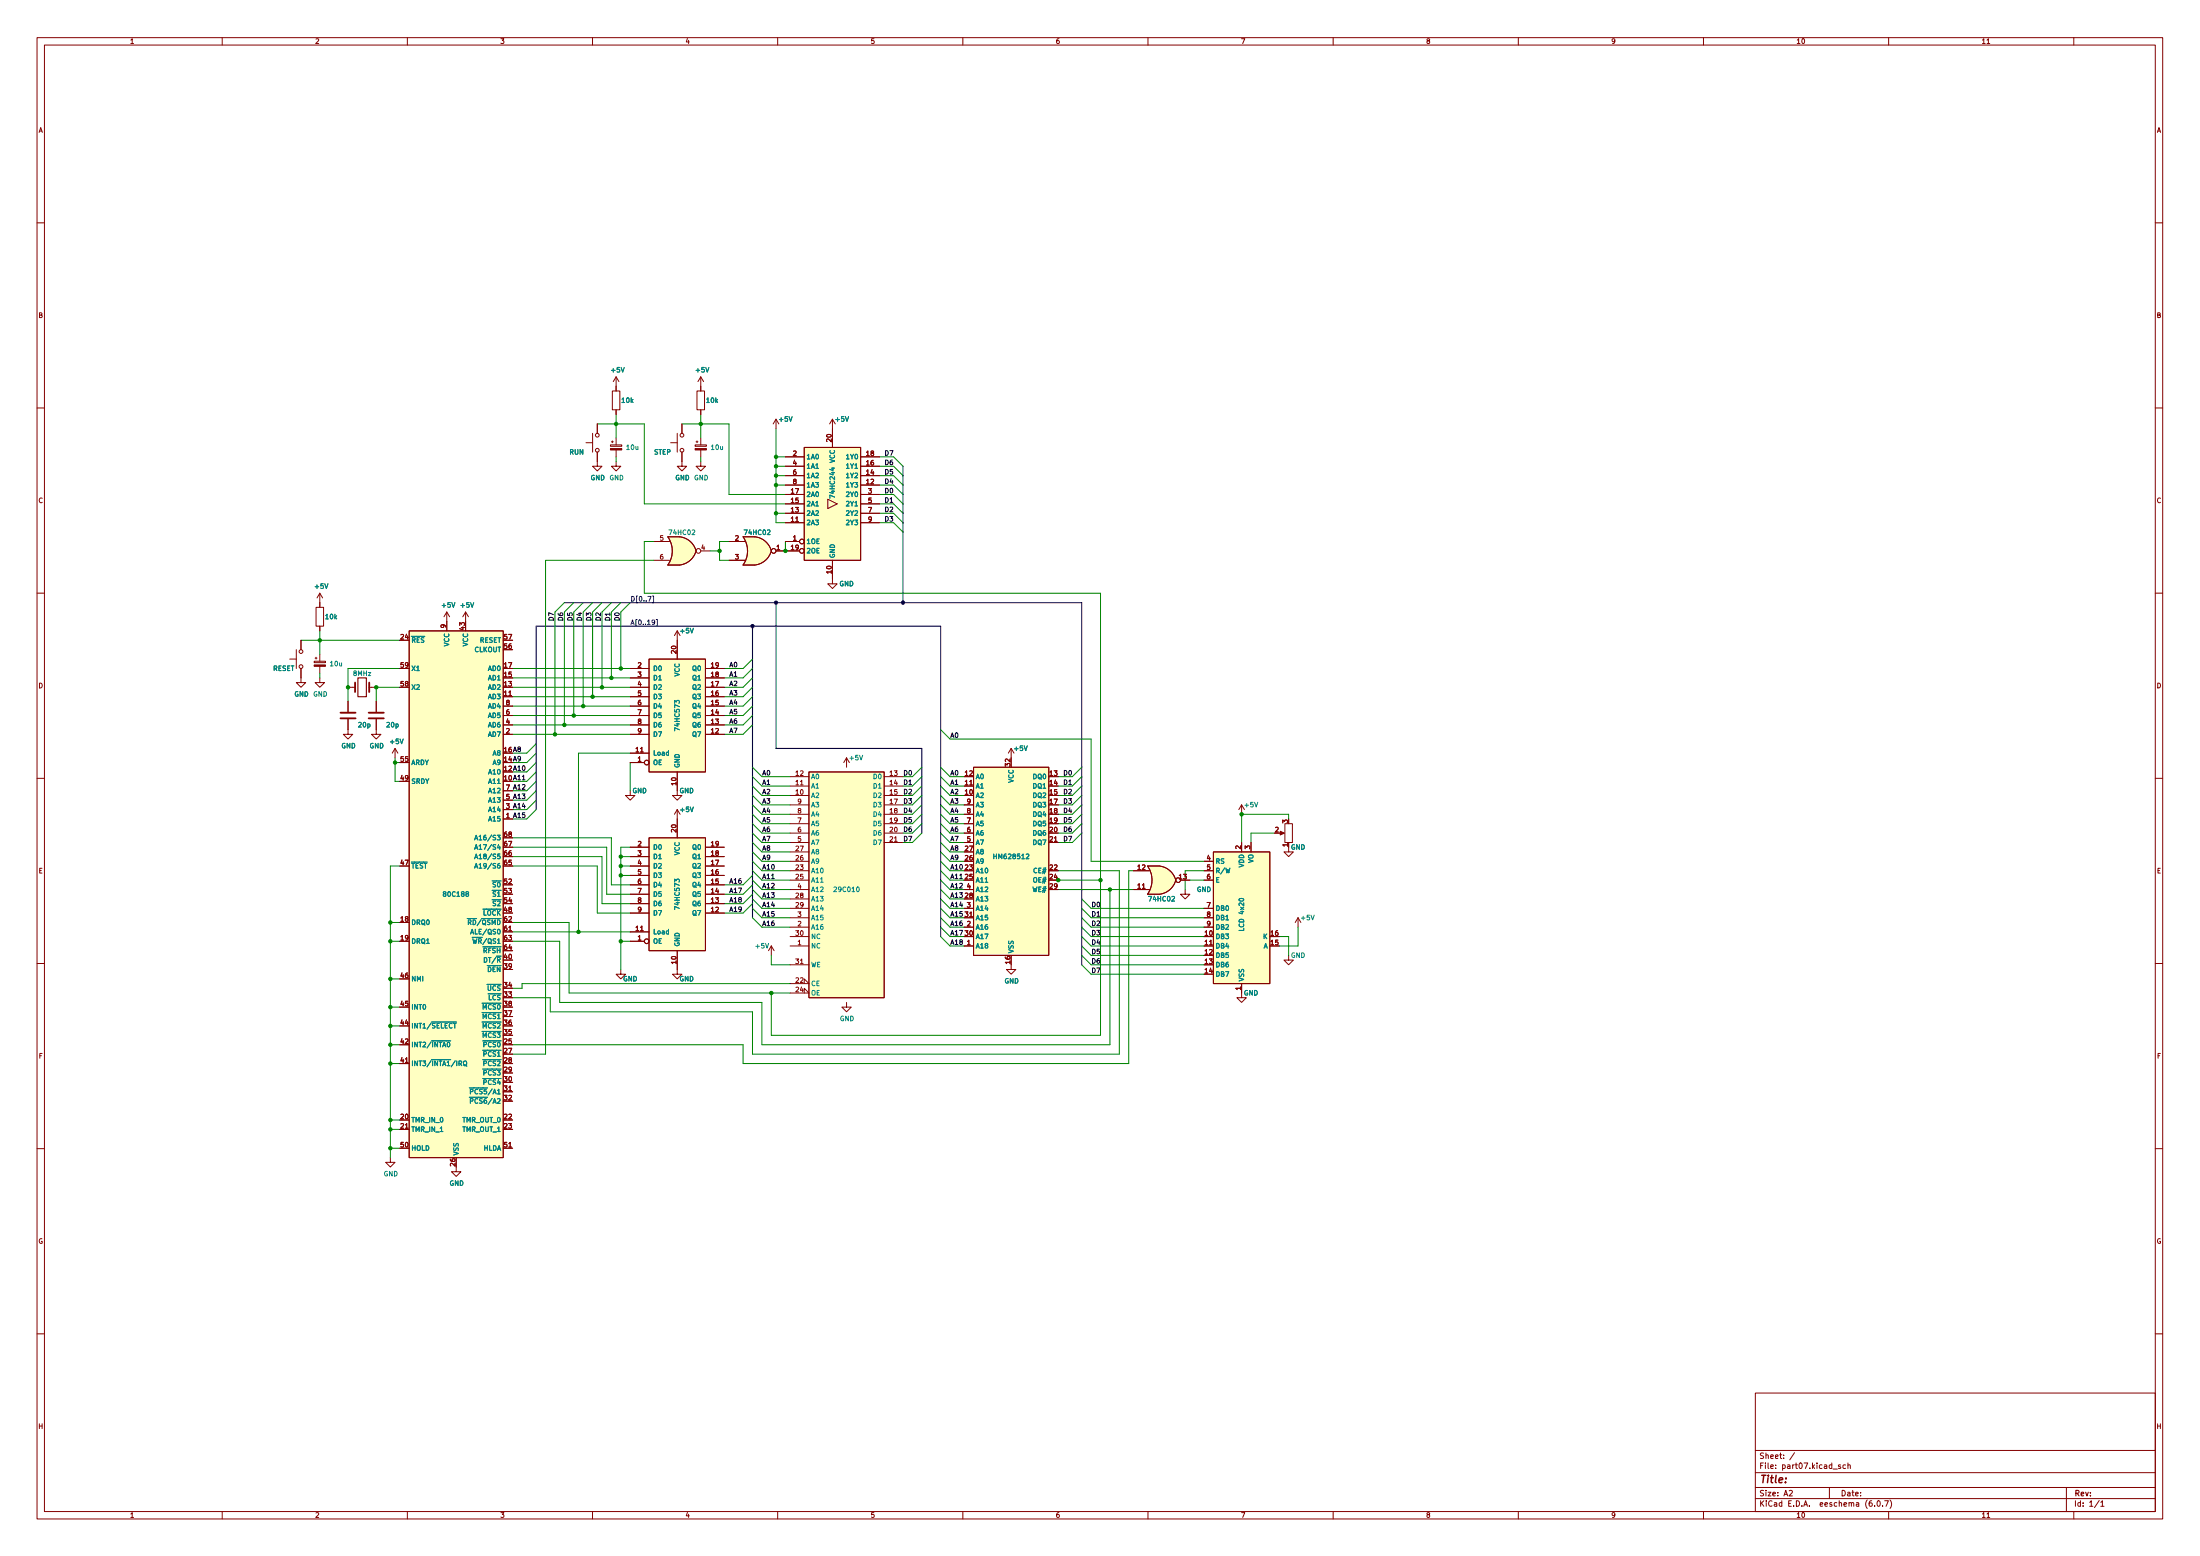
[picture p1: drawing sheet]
<svg xmlns="http://www.w3.org/2000/svg" width="594mm" height="420mm" viewBox="0 0 594 420" stroke-linecap="round" stroke-linejoin="round" font-family="sans-serif">
<g fill="none" stroke="#840000" stroke-width=".27">
<path d="M10 10.2h574v400h-574zM12 12.2h570v396h-570zM60 10.2v2M110 10.2v2M160 10.2v2M210 10.2v2M260 10.2v2M310 10.2v2M360 10.2v2M410 10.2v2M460 10.2v2M510 10.2v2"/>
<path d="M536.6 11.8h.7M560 10.2v2M10 60.2h2M582 60.2h2M10 110.2h2M158.2 119.5h1.8M160 117v5.1M161.3 114.5v2.5M165.1 119.3h.5M165.4 105.6h2v5.1h-2zM165.4 119v.5M166.4 101.8v3.8"/>
<path d="M166.4 110.7v1.2M166.4 118.3v1.8M166.4 101.8l-.8 1.2M166.4 101.8l.7 1.2M181.1 119.5h1.8M182.9 117v5.1M184.1 114.5v2.5M188 119.3h.5M188.2 105.6h2v5.1h-2zM188.2 119v.5M189.2 101.8l-.7 1.2M189.2 101.8v3.8"/>
<path d="M189.2 110.7v1.2M189.2 118.3v1.8M189.2 101.8l.8 1.2M209.5 113.2l-.7 1.3M209.5 113.2v2.5M209.5 113.2l.8 1.3M224.8 113.2l-.8 1.3M224.8 113.2v7.6M224.8 113.2l.8 1.3M582 110.2h2M161.3 122.1v3.8h1.3l-1.3 1.3-1.3-1.3h1.3M164.8 120.1h3.1v.4h-3.1z"/>
<path d="M166.4 124.6v1.3h1.2l-1.2 1.3-1.3-1.3h1.3M166.4 121.5v1.9M184.1 122.1v3.8h1.3l-1.3 1.3-1.2-1.3h1.2M187.7 120.1h3.1v.4h-3.1zM189.2 124.6v1.3h1.3l-1.3 1.3-1.2-1.3h1.2M189.2 121.5v1.9M212.1 131h5.1M212.1 138.6h5.1M212.1 128.4h5.1M212.1 136.1h5.1M212.1 125.9h5.1M212.1 133.5h5.1"/>
<path d="M212.1 123.4h5.1M217.2 120.8h15.2v30.5h-15.2zM223.5 134.8l2.6 1.3-2.6 1.2zM232.4 131h5.1M232.4 138.6h5.1M232.4 128.4h5.1M232.4 136.1h5.1M232.4 125.9h5.1M232.4 133.5h5.1M232.4 123.4h5.1M176.5 146.2h4.3M176.5 151.3h4.3"/>
<path d="M180.3 144.9h3.2l-3.2 .1a6.6 6.6 0 0 1 0 7.6h3.2h-3.2a6.7 6.7 0 0 0 0-7.7zM183.5 144.9a4.8 4.8 0 0 1 4.4 4.1 5.2 5.2 0 0 1-4.4 3.6M189.2 148.8h2.6M196.8 146.2h4.4M196.8 151.3h4.4M200.7 144.9h3.1l-3.1 .1a6.6 6.6 0 0 1 0 7.6h3.1h-3.1a6.7 6.7 0 0 0 0-7.7zM203.9 144.9a4.8 4.8 0 0 1 4.3 4.1 5.2 5.2 0 0 1-4.3 3.6M209.5 148.8h6.4M212.1 146.2h3.8M212.1 141.1h5.1M224.8 151.3v6.3h1.3l-1.3 1.3-1.3-1.3h1.3M232.4 141.1h5.1"/>
<path d="M10 160.2h2M78.2 178h1.8M80 175.4v5.1M81.3 172.9v2.5M84.8 178.6h3.1v.3h-3.1zM85.1 177.7h.5M85.3 164h2.1v5.1h-2.1zM85.3 177.5v.5M86.4 160.2v3.8M86.4 169.1v1.2M86.4 176.7v1.9M86.4 179.9v1.9"/>
<path d="M86.4 160.2l-.8 1.3M86.4 160.2l.7 1.3M110.5 170.3h25.4v142.3h-25.4zM120.6 165.3v5M120.6 165.3l-.7 1.2M120.6 165.3l.8 1.2M125.7 165.3l-.7 1.2M125.7 165.3v2.5M125.7 165.3l.8 1.2M175.3 178h15.2v30.4h-15.2zM182.9 170.3v7.7M182.9 170.3l-.8 1.3"/>
<path d="M182.9 170.3l.7 1.3M582 160.2h2M81.3 180.5v3.8h1.2l-1.2 1.3-1.3-1.3h1.3M86.4 183v1.3h1.2l-1.2 1.3-1.3-1.3h1.3M94 194.2v4.1h1.2l-1.2 1.3-1.3-1.3h1.3M94 185.6h1.9M94 189.4v2.8M99.7 185.6h1.9M101.6 194.2v4.1h1.3l-1.3 1.3-1.3-1.3h1.3M101.6 189.4v2.8M135.9 188.1h2.5M135.9 198.3h2.5"/>
<path d="M135.9 195.7h2.5M135.9 193.2h2.5M135.9 190.7h2.5M170.2 188.1h5.1M170.2 198.3h5.1M170.2 195.7h5.1M170.2 193.2h5.1M170.2 190.7h5.1M170.2 185.6h5.1M170.2 183h5.1M170.2 180.5h5.1M190.5 188.1h5.1"/>
<path d="M190.5 198.3h5.1M190.5 195.7h5.1M190.5 193.2h5.1M190.5 190.7h5.1M190.5 185.6h5.1M190.5 183h5.1M190.5 180.5h5.1M10 210.2h2M106.7 202.1l-.8 1.3M106.7 202.1v2.5M106.7 202.1l.7 1.3M135.9 218.6h2.5"/>
<path d="M135.9 216.1h2.5M135.9 213.5h2.5M170.2 213.5v1.3h1.2l-1.2 1.3-1.3-1.3h1.3M170.2 205.9h3.8M170.2 203.4h5.1M182.9 208.4v6.4h1.2l-1.2 1.3-1.3-1.3h1.3M182.9 218.6v7.6M182.9 218.6l-.8 1.3M182.9 218.6l.7 1.3M213.4 212.3h5M213.4 219.9h5M213.4 217.3h5"/>
<path d="M213.4 214.8h5M213.4 209.7h5M218.4 208.4h20.4v61h-20.4zM228.6 204.6l-.8 1.3M228.6 204.6v2.6M228.6 204.6l.8 1.3M238.8 212.3h5M238.8 219.9h5M238.8 217.3h5M238.8 214.8h5M238.8 209.7h5M260.3 212.3h2.6"/>
<path d="M260.3 219.9h2.6M260.3 217.3h2.6M262.9 207.2h20.3v50.8h-20.3zM273 202.1l-.7 1.3M273 202.1v2.5M273 202.1l.8 1.3M335.3 217.3v2.6M335.3 217.3l-.8 1.3M335.3 217.3l.7 1.3M582 210.2h2M135.9 221.1h2.5M170.2 238.9h5.1"/>
<path d="M170.2 236.4h5.1M170.2 233.8h5.1M170.2 231.3h5.1M170.2 228.8h5.1M175.3 226.2h15.2v30.5h-15.2zM190.5 238.9h5.1M190.5 236.4h5.1M190.5 233.8h5.1M190.5 231.3h5.1M190.5 228.8h5.1M213.4 232.6h5M213.4 235.1h5"/>
<path d="M213.4 237.7h5M213.4 227.5h5M213.4 225h5M213.4 222.4h5M213.4 230h5M238.8 227.5h5M238.8 225h5M238.8 222.4h5M260.3 227.5h2.6M260.3 225h2.6M260.3 222.4h2.6M283.2 227.5h2.5"/>
<path d="M306.1 235.1h4.3M309.9 233.8h3.2l-3.2 .1a6.6 6.6 0 0 1 0 7.6h3.2h-3.2a6.6 6.6 0 0 0 0-7.7zM313.1 233.8a5.2 5.2 0 0 1 4.4 3.9 5.1 5.1 0 0 1-4.4 3.8M318.8 237.7h2.5M325.1 232.6h2.6M325.1 235.1h2.6M325.1 237.7h2.6M327.7 230h15.2v35.6h-15.2zM335.3 227.5v2.5M337.8 227.5v2.5M345.4 225h1.1M347 222.4h2v5.1h-2z"/>
<path d="M348 228.8v1.2h1.2l-1.2 1.3-1.3-1.3h1.3M135.9 251.6h2.5M170.2 251.6h5.1M170.2 254.2h3.8M170.2 246.5h5.1M170.2 244h5.1M170.2 241.5h5.1M182.9 256.7v6.4h1.2l-1.2 1.2-1.3-1.2h1.3M190.5 246.5h5.1M190.5 244h5.1M190.5 241.5h5.1M208.3 255.4l-.8 1.3"/>
<path d="M208.3 255.4v2.6M208.3 255.4l.7 1.3M213.4 255.4h5M213.4 245.3h5M213.4 247.8h5M213.4 250.4h5M213.4 240.2h5M213.4 242.7h5M213.4 252.9h5M260.3 255.4h2.6M260.3 245.3h2.6M260.3 247.8h2.6"/>
<path d="M260.3 250.4h2.6M260.3 240.2h2.6M306.1 240.2h4.3M320 240.2v1.3h1.3l-1.3 1.2-1.2-1.2h1.2M325.1 255.4h2.6M325.1 245.3h2.6M325.1 247.8h2.6M325.1 250.4h2.6M348 258v1.2h1.2l-1.2 1.3-1.3-1.3h1.3M350.5 247.8l-.7 1.3M350.5 247.8v2.6M350.5 247.8l.8 1.3"/>
<path d="M10 260.2h2M167.6 261.8v1.3h1.3l-1.3 1.2-1.2-1.2h1.2M213.4 265.6h5l-1.2-1.3v1.3M213.4 268.1h5l-1.2-1.2v1.2M213.4 260.5h5M228.6 270.7v1.2h1.3l-1.3 1.3-1.3-1.3h1.3M273 260.5v1.3h1.3l-1.3 1.3-1.2-1.3h1.2M335.3 265.6v3.8h1.2l-1.2 1.3-1.3-1.3h1.3M582 260.2h2M107.9 287.2h2.6M135.9 294.8h2.5M10 310.2h2"/>
<path d="M105.4 312.6v1.3h1.3l-1.3 1.2-1.3-1.2h1.3M107.9 305h2.6M123.2 315.1v1.3h1.3l-1.3 1.3-1.3-1.3h1.3M135.9 310h2.5M582 310.2h2M10 360.2h2M474 376.2h108v32h-108zM582 360.2h2M474 397.7h108M474 391.7h108M484.6 392.3l-1.3 1.9M495 396.7h1.2"/>
<path d="M497 395.6l-.3-.1-.3 .3 .1 .2 .5 .1v.4h-.6M498.4 395.6l-.5-.1-.2 .3 .1 .7h.6M499 395.7l.6-.1 .1 .9M499 395v1.5M60 408.2v2M110 408.2v2M160 408.2v2M210 408.2v2M260 408.2v2M310 408.2v2M360 408.2v2M410 408.2v2"/>
<path d="M460 408.2v2M474 404.7h108M474 401.7h108M483.2 402.6l.5-.2 .3 .5-.9 1h.9M494 401.7v3M505.4 405.2l-.4 .1-.2 .3-.1 .9 .3 .2 .5-.1-.1-.7-.4-.1-.3 .3M506.2 406.6v.1M507.1 405.3l.1-.1a.8 .8 0 0 1 .5 .8 .8 .8 0 0 1-.5 .7 1 1 0 0 1-.1-1.4zM508.4 406.6v.1M508.9 405.2h1l-.6 1.5M510 408.2v2M510.4 405a1.73 1.73 0 0 1 0 2.3"/>
<path d="M536.6 409.7h.7M558 401.7v6.5M560 408.2v2M566.9 405.2l-1.3 1.9M567.3 405.7l.4-.5v1.5M567.3 406.7h.9"/>
<circle cx="161.3" cy="117.5" r=".51"/>
<circle cx="184.1" cy="117.5" r=".51"/>
<circle cx="161.3" cy="121.6" r=".51"/>
<circle cx="184.1" cy="121.6" r=".51"/>
<circle cx="188.6" cy="148.8" r=".63"/>
<circle cx="208.9" cy="148.8" r=".63"/>
<circle cx="216.5" cy="148.8" r=".63"/>
<circle cx="216.5" cy="146.2" r=".63"/>
<circle cx="81.3" cy="175.9" r=".51"/>
<circle cx="81.3" cy="180" r=".51"/>
<circle cx="174.6" cy="205.9" r=".63"/>
<circle cx="318.1" cy="237.7" r=".63"/>
<circle cx="174.6" cy="254.2" r=".63"/>
</g>
<g fill="#ffffc2" stroke="#ffffc2" stroke-width=".27">
<path d="M327.7 230h15.2v35.6h-15.2z"/>
<path d="M262.9 207.2h20.3v50.8h-20.3z"/>
<path d="M110.5 170.3h25.4v142.3h-25.4z"/>
<path d="M182.9 147.4l5.1 1.4a5.2 5.2 0 0 1-4.5 3.8z"/>
<path d="M180.3 152.6h3.2z"/>
<path d="M180.3 144.9h3.2z"/>
<path d="M180.3 144.9h3.2v7.7h-3.2a6.7 6.7 0 0 0 0-7.7z"/>
<path d="M183.5 144.9a5.1 5.1 0 0 1 4.5 3.9l-5 1.3z"/>
<path d="M175.3 226.2h15.2v30.5h-15.2z"/>
<path d="M217.2 120.8h15.2v30.5h-15.2z"/>
<path d="M175.3 178h15.2v30.4h-15.2z"/>
<path d="M218.4 208.4h20.4v61h-20.4z"/>
<path d="M313.1 233.8a5.2 5.2 0 0 1 4.4 3.9l-5 1.3z"/>
<path d="M309.9 233.8h3.2z"/>
<path d="M309.9 241.5h3.2z"/>
<path d="M309.9 233.8h3.2v7.7h-3.2a6.6 6.6 0 0 0 0-7.7z"/>
<path d="M312.5 236.4l5 1.3a5.1 5.1 0 0 1-4.4 3.8z"/>
<path d="M203.3 147.4l5 1.4a5.2 5.2 0 0 1-4.4 3.8z"/>
<path d="M200.7 152.6h3.1z"/>
<path d="M200.7 144.9h3.1z"/>
<path d="M200.7 144.9h3.1v7.7h-3.1a6.7 6.7 0 0 0 0-7.7z"/>
<path d="M203.9 144.9a5.1 5.1 0 0 1 4.4 3.9l-5 1.3z"/>
</g>
<g fill="none" stroke="#008484" stroke-width=".27">
<path d="M165.5 128.4a.58 .58 0 0 0-.7 .6 .58 .58 0 0 0 .8 .5v-.4h-.3M166.9 128.3v1.3l-.8-1.3v1.3M167.5 128.3a.64 .64 0 0 1 .7 .7 .64 .64 0 0 1-.7 .6zM188.4 128.4a.58 .58 0 0 0-.7 .6 .58 .58 0 0 0 .7 .5v-.4h-.2M189.7 128.3v1.3l-.7-1.3v1.3M190.3 128.3a.64 .64 0 0 1 .8 .7 .64 .64 0 0 1-.8 .6zM85.5 186.8a.58 .58 0 0 0-.7 .6 .58 .58 0 0 0 .8 .5v-.4h-.3M86.8 186.7v1.3l-.7-1.3v1.3M87.5 186.7a.64 .64 0 0 1 .7 .7 .64 .64 0 0 1-.7 .6zM128.2 234.4l.4-1.2 .4 1.2M128.2 231.9l.4-1.3 .4 1.3M128.2 229.3l.4-1.2 .4 1.2"/>
<path d="M128.2 226.8l.4-1.3 .4 1.3M128.3 234.1h.6M128.3 231.5h.6M128.3 229h.6M128.3 226.4h.6M127.1 252.2l.4-1.3 .4 1.3M127.2 251.8h.6"/>
</g>
<path d="M91.9 194h4.1M91.9 192.4h4.1M95.9 184.3v2.6M99.6 194h4M99.6 192.4h4M99.7 184.3v2.6" fill="none" stroke="#840000" stroke-width=".51"/>
<g fill="#840000" stroke="#840000" stroke-width=".27">
<path d="M345.7 224.5l1.1 .5-1.1 .5z"/>
<path d="M164.8 121.1h3.1v.4h-3.1z"/>
<path d="M84.8 179.5h3.1v.4h-3.1z"/>
<path d="M187.7 121.1h3.1v.4h-3.1z"/>
</g>
<path d="M96.6 183h2.3v5.1h-2.3z" fill="none" stroke="#840000" stroke-width=".3"/>
<path d="M176.2 160.9h.3v1.8h-.3M176.8 167.9l-.3 .3-.3-.1-.1-.6 .4-.1 .3 .2-.1 .8-.5 .3M177.2 167.3h.3v1.8h-.3" fill="none" stroke="#000084" stroke-width=".27"/>
<path d="M243.8 125.9v36.8M152.4 162.7h139.7v97.8M203.2 169.1v78.7M209.5 162.7v39.4h39.4v22.9M144.8 218.6v-49.5h109.2v83.8" fill="none" stroke="#000084" stroke-width=".3"/>
<g fill="none" stroke="#008400" stroke-width=".27">
<path d="M161.3 114.5h12.7v21.6h38.1M166.4 111.9v6.4M184.1 114.5h12.7v19h15.3M189.2 111.9v6.4M209.5 115.7v25.4h2.6M166.4 123.4v1.2M189.2 123.4v1.2M209.5 125.9h2.6M209.5 123.4h2.6M209.5 131h2.6M209.5 138.6h2.6M209.5 128.4h2.6"/>
<path d="M237.5 125.9h3.8l2.5 2.5M237.5 123.4h3.8l2.5 2.5M237.5 131h3.8l2.5 2.5M237.5 138.6h3.8l2.5 2.5M237.5 133.5h3.8l2.5 2.6M237.5 128.4h3.8l2.5 2.6M237.5 136.1h3.8l2.5 2.5M176.5 151.3h-29.2v133.3h-8.9M176.5 146.2h-2.5v14h123.2v119.4h-88.9v-11.5M191.8 148.8h2.5M196.8 146.2h-2.5v5.1h2.5M212.1 146.2v2.6"/>
<path d="M237.5 141.1h3.8l2.5 2.6M81.3 172.9h26.6M86.4 170.3v6.4M152.4 162.7l-2.5 2.6v33M154.9 162.7l-2.5 2.6v30.4M157.5 162.7l-2.6 2.6v27.9M160 162.7l-2.5 2.6v25.4M162.6 162.7l-2.6 2.6v22.8M165.1 162.7l-2.5 2.6v20.3M167.6 162.7l-2.5 2.6v17.7M170.2 162.7l-2.6 2.6v15.2M203.2 178l-2.5 2.5h-5.1"/>
<path d="M86.4 181.8v1.2M107.9 185.6h-6.3v3.8M107.9 180.5h-13.9v8.9M138.4 188.1h31.8M138.4 190.7h31.8M138.4 185.6h31.8M138.4 183h31.8M138.4 193.2h31.8M138.4 198.3h31.8M138.4 195.7h31.8M138.4 180.5h31.8M203.2 185.6l-2.5 2.5h-5.1"/>
<path d="M203.2 188.1l-2.5 2.6h-5.1M203.2 183l-2.5 2.6h-5.1M203.2 180.5l-2.5 2.5h-5.1M203.2 190.7l-2.5 2.5h-5.1M203.2 195.7l-2.5 2.6h-5.1M203.2 193.2l-2.5 2.5h-5.1M254 197l2.5 2.6h38.1v33h30.5M106.7 204.6v6.4h1.2M106.7 205.9h1.2M144.8 211l-2.6 2.5h-3.8M144.8 208.4l-2.6 2.6h-3.8M144.8 216.1l-2.6 2.5h-3.8"/>
<path d="M144.8 213.5l-2.6 2.6h-3.8M144.8 218.6l-2.6 2.5h-3.8M144.8 203.4l-2.6 2.5h-3.8M144.8 200.8l-2.6 2.6h-3.8M144.8 205.9l-2.6 2.5h-3.8M170.2 205.9v7.6M170.2 203.4h-14v48.2M203.2 207.2l2.5 2.5h7.7M203.2 212.3l2.5 2.5h7.7M203.2 217.3l2.5 2.6h7.7M203.2 209.7l2.5 2.6h7.7M203.2 219.9l2.5 2.5h7.7"/>
<path d="M203.2 214.8l2.5 2.5h7.7M248.9 209.7l-2.5 2.6h-2.6M248.9 219.9l-2.5 2.5M248.9 217.3l-2.5 2.6M248.9 212.3l-2.5 2.5M248.9 214.8l-2.5 2.5M248.9 207.2l-2.5 2.5M254 207.2l2.5 2.5h3.8M254 212.3l2.5 2.5h3.8M254 217.3l2.5 2.6h3.8M254 209.7l2.5 2.6h3.8M254 219.9l2.5 2.5h3.8"/>
<path d="M254 214.8l2.5 2.5h3.8M292.1 207.2l-2.5 2.5h-3.9M292.1 212.3l-2.5 2.5h-3.9M292.1 217.3l-2.5 2.6h-3.9M292.1 209.7l-2.5 2.6h-3.9M292.1 219.9l-2.5 2.5h-3.9M292.1 214.8l-2.5 2.5h-3.9M107.9 233.8h-2.5v78.8M138.4 231.3h24.2v12.7h7.6M138.4 233.8h22.9v12.7h8.9M138.4 228.8h25.4v12.7h6.4M138.4 226.2h26.7v12.7h5.1"/>
<path d="M167.6 233.8h2.6M167.6 231.3h2.6M167.6 236.4h2.6M170.2 228.8h-2.6v33M203.2 236.4l-2.5 2.5h-5.1M203.2 238.9l-2.5 2.6h-5.1M203.2 227.5l2.5 2.5h7.7M203.2 230l2.5 2.6h7.7M203.2 235.1l2.5 2.6h7.7M203.2 232.6l2.5 2.5h7.7M203.2 222.4l2.5 2.6h7.7M203.2 225l2.5 2.5h7.7"/>
<path d="M203.2 237.7l2.5 2.5h7.7M248.9 222.4l-2.5 2.6M248.9 225l-2.5 2.5M254 227.5l2.5 2.5h3.8M254 230l2.5 2.6h3.8M254 235.1l2.5 2.6h3.8M254 232.6l2.5 2.5h3.8M254 222.4l2.5 2.6h3.8M254 225l2.5 2.5h3.8M254 237.7l2.5 2.5h3.8M285.7 235.1h16.6v49.5h-99.1v-11.4h-54.6v-3.8h-10.2M285.7 237.7h11.5"/>
<path d="M292.1 222.4l-2.5 2.6h-3.9M292.1 225l-2.5 2.5h-3.9M306.1 235.1h-1.3v52.1h-104.1v-5.1h-62.3M321.3 237.7h3.8M325.1 235.1h-5.1v5.1M344.2 225h-6.4v2.5M348 221.1v-1.2h-12.7v7.6M105.4 249.1h2.5M105.4 254.2h2.5M138.4 249.1h15.3v19h59.7M138.4 251.6h31.8M167.6 254.2h2.6"/>
<path d="M203.2 244l-2.5 2.5h-5.1M203.2 241.5l-2.5 2.5h-5.1M203.2 240.2l2.5 2.5h7.7M203.2 245.3l2.5 2.5h7.7M203.2 242.7l2.5 2.6h7.7M203.2 247.8l2.5 2.6h7.7M208.3 258v2.5h5.1M254 240.2l2.5 2.5h3.8M254 245.3l2.5 2.5h3.8M254 242.7l2.5 2.6h3.8M254 247.8l2.5 2.6h3.8M254 250.4l2.5 2.5h3.8"/>
<path d="M254 252.9l2.5 2.5h3.8M285.7 240.2h20.4M292.1 245.3l2.5 2.5h30.5M292.1 242.7l2.5 2.6h30.5M292.1 258l2.5 2.5h30.5M292.1 247.8l2.5 2.6h30.5M292.1 255.4l2.5 2.6h30.5M292.1 250.4l2.5 2.5h30.5M292.1 252.9l2.5 2.5h30.5M299.7 240.2v41.9h-94v-11.4h-54.6v-16.5h-12.7M345.4 252.9h2.6v5.1M350.5 250.4v5h-5.1"/>
<path d="M105.4 271.9h2.5M105.4 264.3h2.5M105.4 277h2.5M213.4 265.6h-72.4v1.3h-2.6M292.1 260.5l2.5 2.6h30.5M105.4 282.1h2.5M105.4 287.2h2.5M105.4 310h2.5M105.4 305h2.5M105.4 302.4h2.5"/>
</g>
<g fill="#008400" stroke="#008400" stroke-width=".27">
<circle cx="165.1" cy="183" r=".46"/>
<circle cx="167.6" cy="180.5" r=".46"/>
<circle cx="160" cy="188.1" r=".46"/>
<circle cx="162.6" cy="185.6" r=".46"/>
<circle cx="209.5" cy="125.9" r=".46"/>
<circle cx="209.5" cy="123.4" r=".46"/>
<circle cx="209.5" cy="131" r=".46"/>
<circle cx="209.5" cy="128.4" r=".46"/>
<circle cx="189.2" cy="114.5" r=".46"/>
<circle cx="166.4" cy="114.5" r=".46"/>
<circle cx="212.1" cy="148.8" r=".46"/>
<circle cx="209.5" cy="138.6" r=".46"/>
<circle cx="194.3" cy="148.8" r=".46"/>
<circle cx="105.4" cy="254.2" r=".46"/>
<circle cx="105.4" cy="249.1" r=".46"/>
<circle cx="208.3" cy="268.1" r=".46"/>
<circle cx="167.6" cy="233.8" r=".46"/>
<circle cx="167.6" cy="236.4" r=".46"/>
<circle cx="167.6" cy="231.3" r=".46"/>
<circle cx="149.9" cy="198.3" r=".46"/>
<circle cx="106.7" cy="205.9" r=".46"/>
<circle cx="154.9" cy="193.2" r=".46"/>
<circle cx="152.4" cy="195.7" r=".46"/>
<circle cx="94" cy="185.6" r=".46"/>
<circle cx="101.6" cy="185.6" r=".46"/>
<circle cx="157.5" cy="190.7" r=".46"/>
<circle cx="86.4" cy="172.9" r=".46"/>
<circle cx="105.4" cy="264.3" r=".46"/>
<circle cx="105.4" cy="271.9" r=".46"/>
<circle cx="105.4" cy="305" r=".46"/>
<circle cx="105.4" cy="310" r=".46"/>
<circle cx="156.2" cy="251.6" r=".46"/>
<circle cx="167.6" cy="254.2" r=".46"/>
<circle cx="105.4" cy="277" r=".46"/>
<circle cx="105.4" cy="287.2" r=".46"/>
<circle cx="105.4" cy="282.1" r=".46"/>
<circle cx="105.4" cy="302.4" r=".46"/>
<circle cx="285.7" cy="237.7" r=".46"/>
<circle cx="335.3" cy="219.9" r=".46"/>
<circle cx="299.7" cy="240.2" r=".46"/>
<circle cx="297.2" cy="237.7" r=".46"/>
</g>
<g fill="#000084" stroke="#000084" stroke-width=".27">
<circle cx="243.8" cy="162.7" r=".46"/>
<circle cx="203.2" cy="169.1" r=".46"/>
<circle cx="209.5" cy="162.7" r=".46"/>
</g>
<text font-size="2.8" fill="#840000" x="475" y="400.5">Title:</text>
<g font-size="2.1" fill="#840000">
<text x="475" y="393.9">Sheet: /</text>
<text x="475" y="396.6">File: part07.kicad_sch</text>
<text x="475" y="406.8">KiCad E.D.A. eeschema (6.0.7)</text>
<text x="475" y="404">Size: A2</text>
<text x="497" y="404">Date:</text>
<text x="560" y="404">Rev:</text>
<text x="560" y="406.8">Id: 1/1</text>
</g>
<g font-size="1.8" fill="#840000">
<text x="35" y="11.8">1</text>
<text x="85" y="11.8">2</text>
<text x="135" y="11.8">3</text>
<text x="185" y="11.8">4</text>
<text x="235" y="11.8">5</text>
<text x="285" y="11.8">6</text>
<text x="335" y="11.8">7</text>
<text x="385" y="11.8">8</text>
<text x="435" y="11.8">9</text>
<text x="485" y="11.8">10</text>
<text x="535" y="11.8">11</text>
<text x="10.3" y="35.8">A</text>
<text x="582.4" y="35.8">A</text>
<text x="10.3" y="85.8">B</text>
<text x="582.4" y="85.8">B</text>
<text x="224.5" y="119.3" transform="rotate(-90 224.5 119.3)">20</text>
<text x="214.1" y="123.1">2</text>
<text x="214.1" y="125.6">4</text>
<text x="234" y="125.6">16</text>
<text x="234" y="123.1">18</text>
<text x="214.1" y="128.2">6</text>
<text x="214.1" y="130.7">8</text>
<text x="234" y="130.7">12</text>
<text x="234" y="128.2">14</text>
<text x="10.3" y="135.8">C</text>
<text x="213.6" y="135.8">15</text>
<text x="213.6" y="133.3">17</text>
<text x="234.5" y="133.3">3</text>
<text x="234.5" y="135.8">5</text>
<text x="582.4" y="135.8">C</text>
<text x="213.6" y="140.9">11</text>
<text x="213.6" y="138.3">13</text>
<text x="234.5" y="138.3">7</text>
<text x="234.5" y="140.9">9</text>
<text x="178.2" y="146">5</text>
<text x="189.4" y="148.5">4</text>
<text x="198.5" y="146">2</text>
<text x="209.7" y="148.5">1</text>
<text x="213.6" y="148.5">19</text>
<text x="214.1" y="146">1</text>
<text x="178.2" y="151">6</text>
<text x="198.5" y="151">3</text>
<text x="224.5" y="154.8" transform="rotate(-90 224.5 154.8)">10</text>
<text x="108.2" y="172.6">24</text>
<text x="120.4" y="169.6" transform="rotate(-90 120.4 169.6)">9</text>
<text x="125.5" y="170.1" transform="rotate(-90 125.5 170.1)">43</text>
<text x="136.2" y="172.6">57</text>
<text x="136.2" y="175.2">56</text>
<text x="182.6" y="176.4" transform="rotate(-90 182.6 176.4)">20</text>
<text x="10.3" y="185.8">D</text>
<text x="108.2" y="185.3">58</text>
<text x="108.2" y="180.3">59</text>
<text x="136.2" y="185.3">13</text>
<text x="136.2" y="182.8">15</text>
<text x="136.2" y="180.3">17</text>
<text x="172.2" y="180.3">2</text>
<text x="172.2" y="182.8">3</text>
<text x="172.2" y="185.3">4</text>
<text x="192.1" y="185.3">17</text>
<text x="192.1" y="182.8">18</text>
<text x="192.1" y="180.3">19</text>
<text x="582.4" y="185.8">D</text>
<text x="136.2" y="187.9">11</text>
<text x="136.7" y="190.4">8</text>
<text x="172.2" y="187.9">5</text>
<text x="172.2" y="190.4">6</text>
<text x="192.1" y="190.4">15</text>
<text x="192.1" y="187.9">16</text>
<text x="136.7" y="195.5">4</text>
<text x="136.7" y="193">6</text>
<text x="172.2" y="193">7</text>
<text x="172.2" y="195.5">8</text>
<text x="192.1" y="195.5">13</text>
<text x="192.1" y="193">14</text>
<text x="136.2" y="203.1">16</text>
<text x="136.7" y="198">2</text>
<text x="171.7" y="203.1">11</text>
<text x="172.2" y="198">9</text>
<text x="192.1" y="198">12</text>
<text x="108.2" y="205.7">55</text>
<text x="136.2" y="208.2">12</text>
<text x="136.2" y="205.7">14</text>
<text x="172.2" y="205.7">1</text>
<text x="214.9" y="209.5">12</text>
<text x="240.3" y="209.5">13</text>
<text x="260.6" y="209.5">12</text>
<text x="272.8" y="206.9" transform="rotate(-90 272.8 206.9)">32</text>
<text x="283.5" y="209.5">13</text>
<text x="108.2" y="210.7">49</text>
<text x="136.2" y="210.7">10</text>
<text x="136.7" y="215.8">5</text>
<text x="136.7" y="213.3">7</text>
<text x="182.6" y="212" transform="rotate(-90 182.6 212)">10</text>
<text x="214.9" y="214.5">10</text>
<text x="214.9" y="212">11</text>
<text x="240.3" y="212">14</text>
<text x="240.3" y="214.5">15</text>
<text x="260.6" y="214.5">10</text>
<text x="260.6" y="212">11</text>
<text x="283.5" y="212">14</text>
<text x="283.5" y="214.5">15</text>
<text x="136.7" y="220.9">1</text>
<text x="136.7" y="218.4">3</text>
<text x="215.4" y="219.6">8</text>
<text x="215.4" y="217.1">9</text>
<text x="240.3" y="217.1">17</text>
<text x="240.3" y="219.6">18</text>
<text x="261.1" y="219.6">8</text>
<text x="261.1" y="217.1">9</text>
<text x="283.5" y="217.1">17</text>
<text x="283.5" y="219.6">18</text>
<text x="136.2" y="226">68</text>
<text x="182.6" y="224.7" transform="rotate(-90 182.6 224.7)">20</text>
<text x="215.4" y="227.2">5</text>
<text x="215.4" y="224.7">6</text>
<text x="215.4" y="222.2">7</text>
<text x="240.3" y="222.2">19</text>
<text x="240.3" y="224.7">20</text>
<text x="240.3" y="227.2">21</text>
<text x="261.1" y="227.2">5</text>
<text x="261.1" y="224.7">6</text>
<text x="261.1" y="222.2">7</text>
<text x="283.5" y="222.2">19</text>
<text x="283.5" y="224.7">20</text>
<text x="283.5" y="227.2">21</text>
<text x="344.3" y="224.7">2</text>
<text x="347.7" y="222.3" transform="rotate(-90 347.7 222.3)">3</text>
<text x="108.2" y="233.6">47</text>
<text x="136.2" y="233.6">65</text>
<text x="136.2" y="231.1">66</text>
<text x="136.2" y="228.5">67</text>
<text x="172.2" y="228.5">2</text>
<text x="172.2" y="231.1">3</text>
<text x="172.2" y="233.6">4</text>
<text x="192.1" y="233.6">17</text>
<text x="192.1" y="231.1">18</text>
<text x="192.1" y="228.5">19</text>
<text x="214.9" y="232.3">26</text>
<text x="214.9" y="229.8">27</text>
<text x="260.6" y="232.3">26</text>
<text x="260.6" y="229.8">27</text>
<text x="325.9" y="232.3">4</text>
<text x="335" y="229.3" transform="rotate(-90 335 229.3)">2</text>
<text x="337.6" y="229.3" transform="rotate(-90 337.6 229.3)">3</text>
<text x="347.7" y="228.6" transform="rotate(-90 347.7 228.6)">1</text>
<text x="10.4" y="235.8">E</text>
<text x="136.2" y="238.7">52</text>
<text x="172.2" y="236.1">5</text>
<text x="172.2" y="238.7">6</text>
<text x="192.1" y="238.7">15</text>
<text x="192.1" y="236.1">16</text>
<text x="214.9" y="234.9">23</text>
<text x="214.9" y="237.4">25</text>
<text x="215.4" y="239.9">4</text>
<text x="260.6" y="234.9">23</text>
<text x="260.6" y="237.4">25</text>
<text x="261.1" y="239.9">4</text>
<text x="283.5" y="234.9">22</text>
<text x="283.5" y="237.4">24</text>
<text x="283.5" y="239.9">29</text>
<text x="307.2" y="239.9">11</text>
<text x="307.2" y="234.9">12</text>
<text x="318.4" y="237.4">13</text>
<text x="325.9" y="234.9">5</text>
<text x="325.9" y="237.4">6</text>
<text x="582.4" y="235.8">E</text>
<text x="136.2" y="241.2">53</text>
<text x="136.2" y="243.8">54</text>
<text x="172.2" y="241.2">7</text>
<text x="172.2" y="243.8">8</text>
<text x="192.1" y="243.8">13</text>
<text x="192.1" y="241.2">14</text>
<text x="214.9" y="242.5">28</text>
<text x="214.9" y="245">29</text>
<text x="260.6" y="242.5">28</text>
<text x="261.1" y="245">3</text>
<text x="325.9" y="245">7</text>
<text x="108.2" y="248.8">18</text>
<text x="136.2" y="246.3">48</text>
<text x="136.2" y="251.4">61</text>
<text x="136.2" y="248.8">62</text>
<text x="171.7" y="251.4">11</text>
<text x="172.2" y="246.3">9</text>
<text x="192.1" y="246.3">12</text>
<text x="215.4" y="250.1">2</text>
<text x="215.4" y="247.6">3</text>
<text x="260.6" y="247.6">31</text>
<text x="261.1" y="250.1">2</text>
<text x="325.9" y="247.6">8</text>
<text x="325.9" y="250.1">9</text>
<text x="108.2" y="253.9">19</text>
<text x="136.2" y="253.9">63</text>
<text x="136.2" y="256.5">64</text>
<text x="172.2" y="253.9">1</text>
<text x="214.9" y="252.6">30</text>
<text x="215.4" y="255.2">1</text>
<text x="260.6" y="252.6">30</text>
<text x="261.1" y="255.2">1</text>
<text x="325.4" y="252.6">10</text>
<text x="325.4" y="255.2">11</text>
<text x="325.4" y="257.7">12</text>
<text x="343.2" y="255.2">15</text>
<text x="343.2" y="252.6">16</text>
<text x="136.2" y="261.5">39</text>
<text x="136.2" y="259">40</text>
<text x="182.6" y="260.2" transform="rotate(-90 182.6 260.2)">10</text>
<text x="214.9" y="260.3">31</text>
<text x="272.8" y="260.2" transform="rotate(-90 272.8 260.2)">16</text>
<text x="325.4" y="260.3">13</text>
<text x="325.4" y="262.8">14</text>
<text x="108.2" y="264.1">46</text>
<text x="136.2" y="269.2">33</text>
<text x="136.2" y="266.6">34</text>
<text x="214.9" y="265.3">22</text>
<text x="214.9" y="267.9">24</text>
<text x="335" y="267.4" transform="rotate(-90 335 267.4)">1</text>
<text x="108.2" y="271.7">45</text>
<text x="136.2" y="274.2">37</text>
<text x="136.2" y="271.7">38</text>
<text x="108.2" y="281.9">42</text>
<text x="108.2" y="276.8">44</text>
<text x="136.2" y="281.9">25</text>
<text x="136.2" y="279.3">35</text>
<text x="136.2" y="276.8">36</text>
<text x="10.4" y="285.8">F</text>
<text x="108.2" y="286.9">41</text>
<text x="136.2" y="284.4">27</text>
<text x="136.2" y="286.9">28</text>
<text x="582.5" y="285.8">F</text>
<text x="136.2" y="289.5">29</text>
<text x="136.2" y="292">30</text>
<text x="136.2" y="294.6">31</text>
<text x="136.2" y="297.1">32</text>
<text x="108.2" y="302.2">20</text>
<text x="108.2" y="304.7">21</text>
<text x="136.2" y="302.2">22</text>
<text x="136.2" y="304.7">23</text>
<text x="108.2" y="309.8">50</text>
<text x="136.2" y="309.8">51</text>
<text x="122.9" y="314.8" transform="rotate(-90 122.9 314.8)">26</text>
<text x="10.3" y="335.8">G</text>
<text x="582.3" y="335.8">G</text>
<text x="10.3" y="385.8">H</text>
<text x="582.4" y="385.8">H</text>
<text x="35" y="409.8">1</text>
<text x="85" y="409.8">2</text>
<text x="135" y="409.8">3</text>
<text x="185" y="409.8">4</text>
<text x="235" y="409.8">5</text>
<text x="285" y="409.8">6</text>
<text x="335" y="409.8">7</text>
<text x="385" y="409.8">8</text>
<text x="435" y="409.8">9</text>
<text x="485" y="409.8">10</text>
<text x="535" y="409.8">11</text>
</g>
<g font-size="1.8" fill="#008484">
<text x="165.2" y="100.6">+5V</text>
<text x="188" y="100.6">+5V</text>
<text x="168" y="108.8">10k</text>
<text x="190.8" y="108.8">10k</text>
<text x="210.5" y="113.8">+5V</text>
<text x="225.7" y="113.8">+5V</text>
<text x="153.8" y="122.7">RUN</text>
<text x="169.2" y="121.5">10u</text>
<text x="176.6" y="122.7">STEP</text>
<text x="192.1" y="121.5">10u</text>
<text x="217.7" y="124">1A0</text>
<text x="225.4" y="125.1" transform="rotate(-90 225.4 125.1)">VCC</text>
<text x="228.8" y="124">1Y0</text>
<text x="159.5" y="129.7">GND</text>
<text x="182.3" y="129.7">GND</text>
<text x="217.7" y="126.5">1A1</text>
<text x="217.7" y="129.1">1A2</text>
<text x="217.7" y="131.6">1A3</text>
<text x="228.8" y="131.6">1Y3</text>
<text x="228.8" y="129.1">1Y2</text>
<text x="228.8" y="126.5">1Y1</text>
<text x="217.7" y="136.7">2A1</text>
<text x="217.7" y="134.2">2A0</text>
<text x="225.4" y="134.1" transform="rotate(-90 225.4 134.1)">74HC244</text>
<text x="228.8" y="134.2">2Y0</text>
<text x="228.8" y="136.7">2Y1</text>
<text x="217.7" y="141.8">2A3</text>
<text x="217.7" y="139.2">2A2</text>
<text x="228.8" y="139.2">2Y2</text>
<text x="228.8" y="141.8">2Y3</text>
<text x="180.9" y="144.4">74HC02</text>
<text x="201.2" y="144.4">74HC02</text>
<text x="217.7" y="146.9">1OE</text>
<text x="217.7" y="149.4">2OE</text>
<text x="225.4" y="150.8" transform="rotate(-90 225.4 150.8)">GND</text>
<text x="85.1" y="159">+5V</text>
<text x="226.6" y="158.3">GND</text>
<text x="88" y="167.2">10k</text>
<text x="119.4" y="164.1">+5V</text>
<text x="124.5" y="164.1">+5V</text>
<text x="111" y="173.5">~{RES}</text>
<text x="129.5" y="173.5">RESET</text>
<text x="183.8" y="171">+5V</text>
<text x="89.2" y="179.9">10u</text>
<text x="121.3" y="174.6" transform="rotate(-90 121.3 174.6)">VCC</text>
<text x="126.4" y="174.6" transform="rotate(-90 126.4 174.6)">VCC</text>
<text x="128" y="176.1">CLKOUT</text>
<text x="73.7" y="181.1">RESET</text>
<text x="95.5" y="182.5">8MHz</text>
<text x="111" y="181.1">X1</text>
<text x="131.8" y="183.7">AD1</text>
<text x="131.8" y="181.1">AD0</text>
<text x="176.3" y="181.1">D0</text>
<text x="176.3" y="183.7">D1</text>
<text x="183.5" y="182.7" transform="rotate(-90 183.5 182.7)">VCC</text>
<text x="187.1" y="183.7">Q1</text>
<text x="187.1" y="181.1">Q0</text>
<text x="79.4" y="188.1">GND</text>
<text x="111" y="186.2">X2</text>
<text x="131.8" y="188.8">AD3</text>
<text x="131.8" y="186.2">AD2</text>
<text x="131.8" y="191.3">AD4</text>
<text x="176.3" y="186.2">D2</text>
<text x="176.3" y="188.8">D3</text>
<text x="176.3" y="191.3">D4</text>
<text x="187.1" y="191.3">Q4</text>
<text x="187.1" y="188.8">Q3</text>
<text x="187.1" y="186.2">Q2</text>
<text x="96.9" y="196.4">20p</text>
<text x="104.5" y="196.4">20p</text>
<text x="131.8" y="196.4">AD6</text>
<text x="131.8" y="193.8">AD5</text>
<text x="176.3" y="193.8">D5</text>
<text x="176.3" y="196.4">D6</text>
<text x="183.5" y="196.9" transform="rotate(-90 183.5 196.9)">74HC573</text>
<text x="187.1" y="196.4">Q6</text>
<text x="187.1" y="193.8">Q5</text>
<text x="92.1" y="202">GND</text>
<text x="99.8" y="202">GND</text>
<text x="105.5" y="200.9">+5V</text>
<text x="131.8" y="198.9">AD7</text>
<text x="176.3" y="198.9">D7</text>
<text x="187.1" y="198.9">Q7</text>
<text x="274" y="202.7">+5V</text>
<text x="111" y="206.5">ARDY</text>
<text x="132.1" y="209.1">A10</text>
<text x="133.1" y="206.5">A9</text>
<text x="133.1" y="204">A8</text>
<text x="176.3" y="206.5">OE</text>
<text x="176.3" y="204">Load</text>
<text x="183.5" y="207.4" transform="rotate(-90 183.5 207.4)">GND</text>
<text x="229.5" y="205.3">+5V</text>
<text x="111" y="211.6">SRDY</text>
<text x="132.1" y="211.6">A11</text>
<text x="132.1" y="214.2">A12</text>
<text x="170.8" y="214.2">GND</text>
<text x="183.5" y="214.2">GND</text>
<text x="218.9" y="215.4">A2</text>
<text x="218.9" y="212.9">A1</text>
<text x="218.9" y="210.4">A0</text>
<text x="236" y="210.4">D0</text>
<text x="236" y="212.9">D1</text>
<text x="236" y="215.4">D2</text>
<text x="263.4" y="215.4">A2</text>
<text x="263.4" y="212.9">A1</text>
<text x="263.4" y="210.4">A0</text>
<text x="273.7" y="211.4" transform="rotate(-90 273.7 211.4)">VCC</text>
<text x="279.1" y="210.4">DQ0</text>
<text x="279.1" y="212.9">DQ1</text>
<text x="279.1" y="215.4">DQ2</text>
<text x="132.1" y="221.8">A15</text>
<text x="132.1" y="219.2">A14</text>
<text x="132.1" y="216.7">A13</text>
<text x="183.8" y="219.2">+5V</text>
<text x="218.9" y="220.5">A4</text>
<text x="218.9" y="218">A3</text>
<text x="236" y="218">D3</text>
<text x="236" y="220.5">D4</text>
<text x="263.4" y="220.5">A4</text>
<text x="263.4" y="218">A3</text>
<text x="279.1" y="218">DQ3</text>
<text x="279.1" y="220.5">DQ4</text>
<text x="336.2" y="218">+5V</text>
<text x="129.5" y="226.9">A16/S3</text>
<text x="218.9" y="225.6">A6</text>
<text x="218.9" y="223.1">A5</text>
<text x="236" y="223.1">D5</text>
<text x="236" y="225.6">D6</text>
<text x="263.4" y="225.6">A6</text>
<text x="263.4" y="223.1">A5</text>
<text x="279.1" y="223.1">DQ5</text>
<text x="279.1" y="225.6">DQ6</text>
<text x="129.5" y="231.9">A18/S5</text>
<text x="129.5" y="229.4">A17/S4</text>
<text x="176.3" y="229.4">D0</text>
<text x="176.3" y="231.9">D1</text>
<text x="183.5" y="231" transform="rotate(-90 183.5 231)">VCC</text>
<text x="187.1" y="231.9">Q1</text>
<text x="187.1" y="229.4">Q0</text>
<text x="218.9" y="233.2">A9</text>
<text x="218.9" y="230.7">A8</text>
<text x="218.9" y="228.1">A7</text>
<text x="236" y="228.1">D7</text>
<text x="263.4" y="233.2">A9</text>
<text x="263.4" y="230.7">A8</text>
<text x="263.4" y="228.1">A7</text>
<text x="268.7" y="231.9">HM628512</text>
<text x="279.1" y="228.1">DQ7</text>
<text x="328.2" y="233.2">RS</text>
<text x="338.5" y="233.1" transform="rotate(-90 338.5 233.1)">VO</text>
<text x="348.6" y="229.4">GND</text>
<text x="111" y="234.5">~{TEST}</text>
<text x="129.5" y="234.5">A19/S6</text>
<text x="131.8" y="239.6">~{S0}</text>
<text x="176.3" y="234.5">D2</text>
<text x="176.3" y="237">D3</text>
<text x="176.3" y="239.6">D4</text>
<text x="187.1" y="239.6">Q4</text>
<text x="187.1" y="237">Q3</text>
<text x="187.1" y="234.5">Q2</text>
<text x="218.9" y="235.8">A10</text>
<text x="218.9" y="238.3">A11</text>
<text x="263.4" y="235.8">A10</text>
<text x="263.4" y="238.3">A11</text>
<text x="279.2" y="238.3">OE#</text>
<text x="279.3" y="235.8">CE#</text>
<text x="328.2" y="235.8">R/W</text>
<text x="328.2" y="238.3">E</text>
<text x="335.9" y="234.3" transform="rotate(-90 335.9 234.3)">VDD</text>
<text x="120" y="242.1">80C188</text>
<text x="131.8" y="242.1">~{S1}</text>
<text x="131.8" y="244.6">~{S2}</text>
<text x="176.3" y="242.1">D5</text>
<text x="176.3" y="244.6">D6</text>
<text x="183.5" y="245.2" transform="rotate(-90 183.5 245.2)">74HC573</text>
<text x="187.1" y="244.6">Q6</text>
<text x="187.1" y="242.1">Q5</text>
<text x="218.9" y="243.4">A13</text>
<text x="218.9" y="245.9">A14</text>
<text x="218.9" y="240.8">A12</text>
<text x="225.5" y="240.8">29C010</text>
<text x="263.4" y="243.4">A13</text>
<text x="263.4" y="245.9">A14</text>
<text x="263.4" y="240.8">A12</text>
<text x="278.9" y="240.8">WE#</text>
<text x="310.4" y="243.4">74HC02</text>
<text x="323.2" y="240.8">GND</text>
<text x="328.2" y="245.9">DB0</text>
<text x="111" y="249.7">DRQ0</text>
<text x="124.3" y="249.7">~{RD}/~{QSMD}</text>
<text x="129" y="247.2">~{LOCK}</text>
<text x="176.3" y="247.2">D7</text>
<text x="187.1" y="247.2">Q7</text>
<text x="218.9" y="251">A16</text>
<text x="218.9" y="248.5">A15</text>
<text x="263.4" y="251">A16</text>
<text x="263.4" y="248.5">A15</text>
<text x="328.2" y="248.5">DB1</text>
<text x="328.2" y="251">DB2</text>
<text x="335.9" y="251" transform="rotate(-90 335.9 251)">LCD 4x20</text>
<text x="351.5" y="248.5">+5V</text>
<text x="111" y="254.8">DRQ1</text>
<text x="127" y="254.8">~{WR}/QS1</text>
<text x="127.8" y="252.3">ALE/QS0</text>
<text x="129.2" y="257.3">~{RFSH}</text>
<text x="176.3" y="254.8">OE</text>
<text x="176.3" y="252.3">Load</text>
<text x="183.5" y="255.7" transform="rotate(-90 183.5 255.7)">GND</text>
<text x="204.1" y="256.1">+5V</text>
<text x="218.9" y="256.1">NC</text>
<text x="218.9" y="253.5">NC</text>
<text x="263.4" y="256.1">A18</text>
<text x="263.4" y="253.5">A17</text>
<text x="273.7" y="257.5" transform="rotate(-90 273.7 257.5)">VSS</text>
<text x="328.2" y="253.5">DB3</text>
<text x="328.2" y="256.1">DB4</text>
<text x="341.1" y="256.1">A</text>
<text x="341.1" y="253.5">K</text>
<text x="129.9" y="259.9">DT/~{R}</text>
<text x="130.3" y="262.4">~{DEN}</text>
<text x="218.9" y="261.2">WE</text>
<text x="328.2" y="258.6">DB5</text>
<text x="328.2" y="261.2">DB6</text>
<text x="328.2" y="263.7">DB7</text>
<text x="348.6" y="258.6">GND</text>
<text x="111" y="265">NMI</text>
<text x="130.3" y="267.5">~{UCS}</text>
<text x="168.2" y="265">GND</text>
<text x="183.5" y="265">GND</text>
<text x="218.9" y="266.2">CE</text>
<text x="218.9" y="268.8">OE</text>
<text x="271.2" y="265.5">GND</text>
<text x="335.9" y="268.8">GND</text>
<text x="335.9" y="265.1" transform="rotate(-90 335.9 265.1)">VSS</text>
<text x="111" y="272.6">INT0</text>
<text x="129.1" y="275.1">~{MCS1}</text>
<text x="129.1" y="272.6">~{MCS0}</text>
<text x="130.5" y="270">~{LCS}</text>
<text x="226.8" y="275.7">GND</text>
<text x="111" y="277.7">INT1/~{SELECT}</text>
<text x="129.1" y="280.2">~{MCS3}</text>
<text x="129.1" y="277.7">~{MCS2}</text>
<text x="111" y="287.8">INT3/~{INTA1}/IRQ</text>
<text x="111" y="282.7">INT2/~{INTA0}</text>
<text x="129.4" y="282.7">~{PCS0}</text>
<text x="129.4" y="285.3">~{PCS1}</text>
<text x="129.4" y="287.8">~{PCS2}</text>
<text x="129.4" y="290.4">~{PCS3}</text>
<text x="129.4" y="292.9">~{PCS4}</text>
<text x="126.6" y="295.4">~{PCS5}/A1</text>
<text x="126.6" y="298">~{PCS6}/A2</text>
<text x="111" y="303.1">TMR_IN_0</text>
<text x="111" y="305.6">TMR_IN_1</text>
<text x="124.9" y="303.1">TMR_OUT_0</text>
<text x="124.9" y="305.6">TMR_OUT_1</text>
<text x="111" y="310.7">HOLD</text>
<text x="130.5" y="310.7">HLDA</text>
<text x="103.6" y="317.6">GND</text>
<text x="123.8" y="312.1" transform="rotate(-90 123.8 312.1)">VSS</text>
<text x="121.4" y="320.2">GND</text>
</g>
<g font-size="1.8">
<text x="238.8" y="123">D7</text>
<text x="238.8" y="125.5">D6</text>
<text x="238.8" y="128.1">D5</text>
<text x="238.8" y="130.6">D4</text>
<text x="238.8" y="135.7">D1</text>
<text x="238.8" y="133.2">D0</text>
<text x="238.8" y="138.2">D2</text>
<text x="238.8" y="140.8">D3</text>
<text x="149.5" y="167.8" transform="rotate(-90 149.5 167.8)">D7</text>
<text x="152.1" y="167.8" transform="rotate(-90 152.1 167.8)">D6</text>
<text x="154.6" y="167.8" transform="rotate(-90 154.6 167.8)">D5</text>
<text x="157.1" y="167.8" transform="rotate(-90 157.1 167.8)">D4</text>
<text x="159.7" y="167.8" transform="rotate(-90 159.7 167.8)">D3</text>
<text x="162.2" y="167.8" transform="rotate(-90 162.2 167.8)">D2</text>
<text x="164.8" y="167.8" transform="rotate(-90 164.8 167.8)">D1</text>
<text x="167.3" y="167.8" transform="rotate(-90 167.3 167.8)">D0</text>
<text x="196.8" y="180.2">A0</text>
<text x="196.8" y="185.2">A2</text>
<text x="196.8" y="182.7">A1</text>
<text x="196.8" y="190.3">A4</text>
<text x="196.8" y="187.8">A3</text>
<text x="196.8" y="192.9">A5</text>
<text x="196.8" y="195.4">A6</text>
<text x="196.8" y="197.9">A7</text>
<text x="136.2" y="203.1">16A8</text>
<text x="256.5" y="199.2">A0</text>
<text x="136.2" y="208.2">12A10</text>
<text x="136.2" y="205.7">14A9</text>
<text x="205.7" y="209.4">A0</text>
<text x="256.5" y="209.4">A0</text>
<text x="287" y="209.4">D0</text>
<text x="136.2" y="210.7">10A11</text>
<text x="136.7" y="215.8">5 A13</text>
<text x="136.7" y="213.3">7 A12</text>
<text x="205.7" y="211.9">A1</text>
<text x="205.7" y="214.5">A2</text>
<text x="243.8" y="211.9">D1</text>
<text x="256.5" y="214.5">A2</text>
<text x="256.5" y="211.9">A1</text>
<text x="287" y="214.5">D2</text>
<text x="287" y="211.9">D1</text>
<text x="136.7" y="220.9">1 A15</text>
<text x="136.7" y="218.4">3 A14</text>
<text x="205.7" y="217">A3</text>
<text x="205.7" y="219.5">A4</text>
<text x="256.5" y="217">A3</text>
<text x="256.5" y="219.5">A4</text>
<text x="287" y="217">D3</text>
<text x="287" y="219.5">D4</text>
<text x="205.7" y="227.2">A7</text>
<text x="205.7" y="224.6">A6</text>
<text x="205.7" y="222.1">A5</text>
<text x="256.5" y="227.2">A7</text>
<text x="256.5" y="222.1">A5</text>
<text x="256.5" y="224.6">A6</text>
<text x="287" y="222.1">D5</text>
<text x="287" y="224.6">D6</text>
<text x="287" y="227.2">D7</text>
<text x="205.7" y="232.2">A9</text>
<text x="205.7" y="229.7">A8</text>
<text x="256.5" y="232.2">A9</text>
<text x="256.5" y="229.7">A8</text>
<text x="196.8" y="238.6">A16</text>
<text x="205.7" y="237.3">A11</text>
<text x="205.7" y="239.9">A12</text>
<text x="205.7" y="234.8">A10</text>
<text x="256.5" y="234.8">A10</text>
<text x="256.5" y="239.9">A12</text>
<text x="256.5" y="237.3">A11</text>
<text x="196.8" y="241.1">A17</text>
<text x="196.8" y="243.7">A18</text>
<text x="205.7" y="244.9">A14</text>
<text x="205.7" y="242.4">A13</text>
<text x="256.5" y="244.9">A14</text>
<text x="256.5" y="242.4">A13</text>
<text x="294.6" y="244.9">D0</text>
<text x="196.8" y="246.2">A19</text>
<text x="205.7" y="247.5">A15</text>
<text x="205.7" y="250">A16</text>
<text x="256.5" y="247.5">A15</text>
<text x="256.5" y="250">A16</text>
<text x="294.6" y="247.5">D1</text>
<text x="294.6" y="250">D2</text>
<text x="256.5" y="255.1">A18</text>
<text x="256.5" y="252.6">A17</text>
<text x="294.6" y="255.1">D4</text>
<text x="294.6" y="252.6">D3</text>
<text x="294.6" y="257.6">D5</text>
<text x="294.6" y="262.7">D7</text>
<text x="294.6" y="260.2">D6</text>
</g>
<g font-size="1.8" fill="#000084">
<text x="170.2" y="162.4">D[0..7]</text>
<text x="170.2" y="168.7">A[0..19]</text>
</g>
<g font-size="1.8" fill="#008400">
<text x="243.8" y="209.4">D0</text>
<text x="243.8" y="214.5">D2</text>
<text x="243.8" y="217">D3</text>
<text x="243.8" y="219.5">D4</text>
<text x="243.8" y="224.6">D6</text>
<text x="243.8" y="227.2">D7</text>
<text x="243.8" y="222.1">D5</text>
</g>
</svg>
